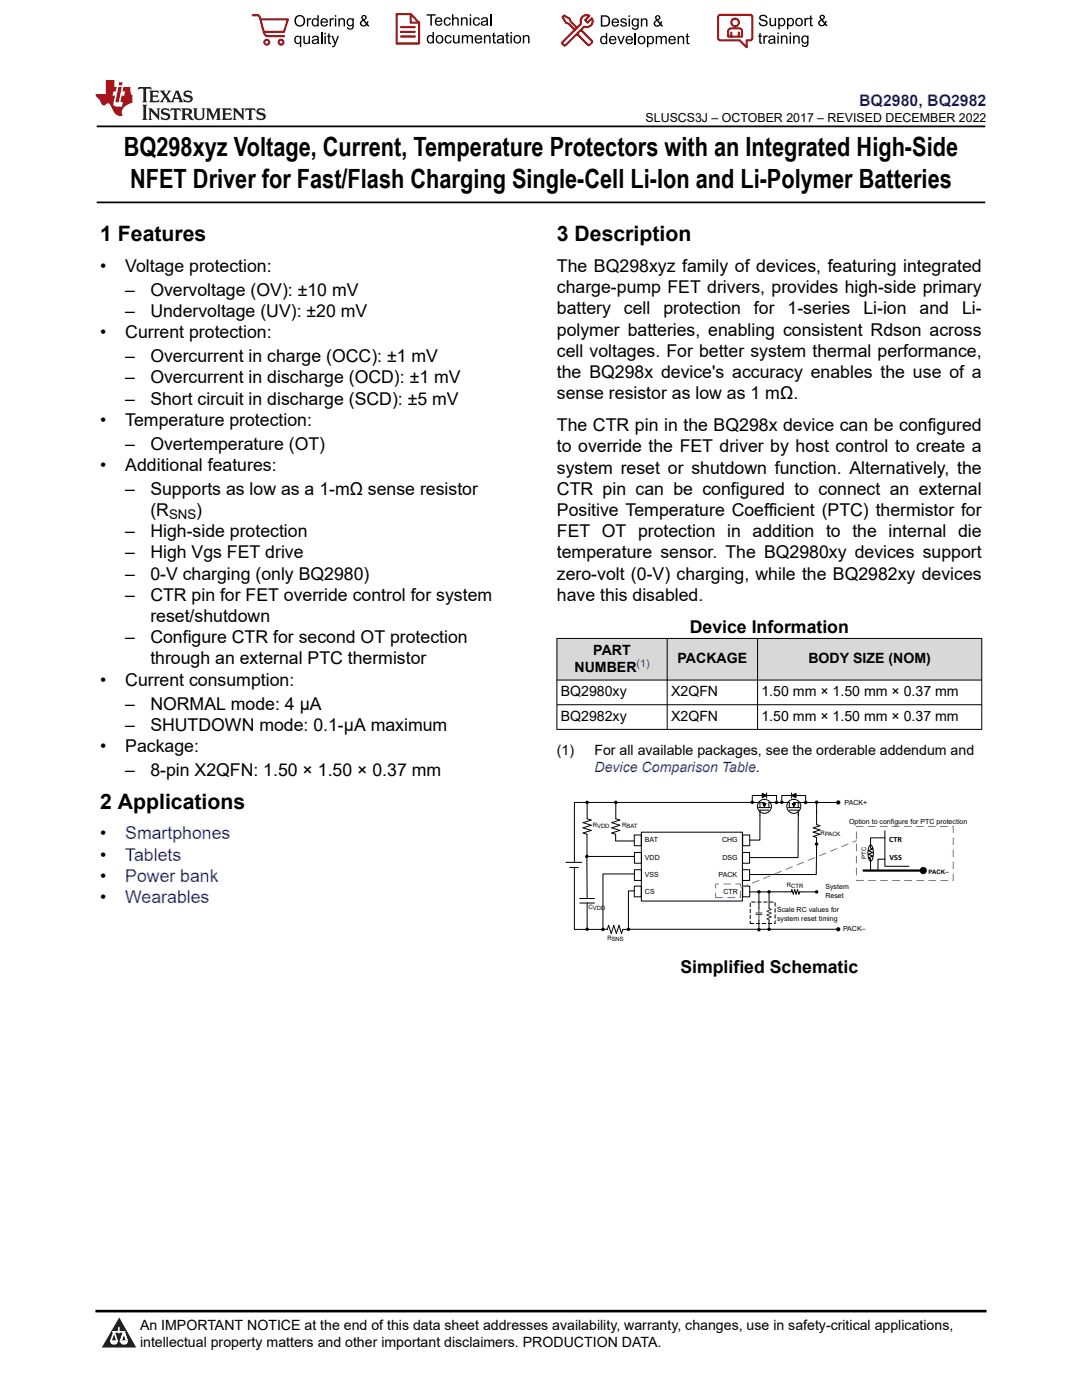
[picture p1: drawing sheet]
<svg xmlns="http://www.w3.org/2000/svg" width="216mm" height="279mm" viewBox="0 0 216 279" stroke-linecap="round" stroke-linejoin="round" font-family="sans-serif">
<path d="M19.3 25.2h177.3M19.3 40.4h177.3" fill="none" stroke="#000" stroke-width=".35"/>
<g fill="#d8d8d8">
<path d="M111.1 127.4h84.8v8.3h-84.8z" fill-rule="evenodd"/>
<path d="M111.2 127.5h21.9v8.2h-21.9z" fill-rule="evenodd"/>
<path d="M133.2 127.5h17.9v8.2h-17.9z" fill-rule="evenodd"/>
<path d="M151.2 127.5h44.6v8.2h-44.6z" fill-rule="evenodd"/>
</g>
<path d="M111.1 127.4h84.9M111.1 135.7h84.9M111.1 127.4v18.2M133.1 127.4v18.2M151.2 127.4v18.2M195.9 127.4v18.2M111.1 140.6h84.9M111.1 145.6h84.9" fill="none" stroke="#000" stroke-width=".2"/>
<g fill="#fff" stroke="#000" stroke-width=".2">
<path d="M126.6 166.6h1.4v2.2h-1.4z" fill-rule="evenodd"/>
<path d="M126.6 170.1h1.4v2.2h-1.4z" fill-rule="evenodd"/>
<path d="M126.6 173.6h1.4v2.1h-1.4z" fill-rule="evenodd"/>
<path d="M126.6 176.8h1.4v2.2h-1.4z" fill-rule="evenodd"/>
<path d="M148.2 176.8h1.4v2.2h-1.4z" fill-rule="evenodd"/>
<path d="M148.2 173.6h1.4v2.1h-1.4z" fill-rule="evenodd"/>
<path d="M148.2 170.1h1.4v2.2h-1.4z" fill-rule="evenodd"/>
<path d="M148.2 166.6h1.4v2.2h-1.4z" fill-rule="evenodd"/>
</g>
<g fill="none" stroke="#000" stroke-width=".2">
<path d="M150.1 159.8v-1h4.9v1.1M151.4 158.8h.7M152.1 158.3l.9 .5-.9 .4zM153 158.2v1.1M153 158.8h.9M156 159.8v-1h4.8v1.1M157 158.8h1M158 158.8l.8-.5v.9zM158 158.2v1.1M158.8 158.8h.7M114.6 173.1v12.4h5.7M115.7 179.3h2.9"/>
<path d="M117.1 160.1l.1 3.3 .8 .3-1.7 .5 1.7 .5-1.7 .5 1.7 .5-1.7 .5 .9 .3M117.1 170.9l.1 8.4M117.1 166.5v4.3M117.4 170.9h9.2M122.9 167.8h3.7M122.9 160.1v3.3l.8 .3-1.6 .5 1.6 .5-1.6 .5 1.6 .5-1.6 .5 .8 .3-.1 1.3M126.6 177.8h-1.2v7.3M126.6 174.4h-6.3v10.7M128 166.1h20.1v13.7h-20.1zM151.4 161.2h2.3M151.4 178.3v3M151.6 160.2v1"/>
<path d="M152.2 160.4h.6l-.3 .5zM152.5 161.2v-1l-37.9-.1v11.8M153.4 161.2v-1h4.1v1M153.4 161.7h-1.8v6h-2M153.5 178.3v3M157.2 161.2h2.4M157.5 161.7h1.8v1M158.1 160.4h.6l-.3 .5zM159.3 160.2v1M159.3 162.4l-.1 8.8h-9.6M162.6 178h-3l-.2 .4-.3-.8-.2 .8-.3-.8-.3 .8-.3-.8-.1 .4h-8.3M162.9 168.8v5.7h-13.3"/>
<path d="M166.8 160.2h-8.4v1M176.6 165.8v7.1h4.8M115.7 180.2h2.9M117.2 180.2v4.9M120.3 185.5h.9l.2-.8 .6 1.6 .5-1.6 .5 1.6 .5-1.6 .5 1.6 .3-.8h.9M125.4 185.5h41.4M151.4 183.7v1.5M153.5 183.6v1.5"/>
<circle cx="152.5" cy="160.9" r="1.4"/>
<circle cx="158.4" cy="160.9" r="1.4"/>
</g>
<g fill="#000" stroke="#000" stroke-width=".2">
<path d="M152.2 160.4h.6l-.3 .5z" fill-rule="evenodd"/>
<path d="M158.1 160.4h.6l-.3 .5z" fill-rule="evenodd"/>
</g>
<g fill="#000">
<path d="M152.1 158.3l.9 .5-.9 .4zM158 158.8l.8-.5v.9z"/>
<circle cx="117.1" cy="170.9" r=".35"/>
<circle cx="117.2" cy="160.1" r=".35"/>
<circle cx="122.9" cy="160.1" r=".35"/>
<circle cx="150.1" cy="160.1" r=".35"/>
<circle cx="151.4" cy="178" r=".35"/>
<circle cx="153.5" cy="178" r=".35"/>
<circle cx="155" cy="160.2" r=".35"/>
<circle cx="156" cy="160.1" r=".35"/>
<circle cx="160.8" cy="160.2" r=".35"/>
<circle cx="162.9" cy="168.5" r=".35"/>
<circle cx="162.9" cy="178" r=".35"/>
<circle cx="167.3" cy="160.2" r=".42"/>
<circle cx="117.2" cy="185.4" r=".35"/>
<circle cx="120.3" cy="185.5" r=".35"/>
<circle cx="125.4" cy="185.5" r=".35"/>
<circle cx="151.4" cy="185.5" r=".35"/>
<circle cx="153.5" cy="185.5" r=".35"/>
<circle cx="167.3" cy="185.5" r=".42"/>
</g>
<path d="M150.8 182.5h1.2M150.8 182.2h1.2M151.4 181.3v.9M151.4 182.5v1.2M153.5 181.3l.4 .2-.9 .4 .9 .3-.9 .4 .9 .4-.9 .4 .5 .2" fill="none" stroke="#404040" stroke-width=".2"/>
<path d="M149.7 180h5v4.3h-5z" fill="none" stroke="#000" stroke-width=".2" stroke-dasharray=".7 .5"/>
<path d="M173.6 168.7l.1-.1a2.8 2.8 0 0 1 .2 3.2l-.2 .1a2.8 2.8 0 0 1-.1-3.2z" fill-rule="evenodd" fill="#fff" stroke="#000" stroke-width=".2"/>
<path d="M112.9 172.1h3.2M113.7 173.1h1.7M162.9 160.5v4.1l.7 .2-1.3 .4 1.3 .4-1.3 .5 1.3 .4-1.3 .4 .6 .2v1.1M173.7 169.2l.4 .2-.8 .4 .8 .3-.8 .4 .8 .4-.8 .3 .4 .2v2.5M176.6 171.5h-1.4v2.2M176.6 167.2h-2.9v2" fill="none" stroke="#000" stroke-width=".2"/>
<path d="M172.3 173.7h11.2" fill="none" stroke="#000" stroke-width=".45"/>
<g fill="#000">
<circle cx="162.9" cy="160.1" r=".35"/>
<circle cx="184.2" cy="173.7" r=".72"/>
</g>
<path d="M142.8 176.4h4.9v2.7h-4.9zM147.9 177.1l23-9.3M170.9 164.9h19.3v10.8h-19.3z" fill="none" stroke="#5880b3" stroke-width=".2" stroke-dasharray="1.4 1"/>
<path d="M0 0h215.9v23.8h-215.9z" fill-rule="evenodd" fill="#fff"/>
<path d="M27.7 17.4l-.2 .6 .5-.3h.6v.1v2.2l-.2 .4h1l-.2-.4v-2.2v-.1h.5l.5 .3-.1-.6zM29.8 18.1l.2 .4v1.5l-.2 .4h1.9l.1-.6a1.08 1.08 0 0 1-1.3 .2v-.7h.6l.4 .2v-.6l-.4 .2h-.6v-.6l.2-.1a1 1 0 0 1 1 .2l-.1-.5zM31.8 18.1l1 1.1-1 1.2h.9l-.2-.2 .4-.7 .5 .7-.2 .2h1.6l-.2-.2 .1-.4h1l.1 .4-.1 .2h.9l-.2-.3-.8-2h-.5l-1 2.2-.8-1.1 .9-1.1h-.8l.2 .2-.5 .7-.3-.7 .1-.2zM35.2 18.5l.4 1h-.8zM36.8 18.2a.65 .65 0 0 0-.2 .7 .65 .65 0 0 0 .6 .5l.7 .2 .1 .2a.79 .79 0 0 1-.7 .4 .79 .79 0 0 1-.7-.5l.1 .7 .2-.1a.93 .93 0 0 0 1.1 .1 .93 .93 0 0 0 .4-1 1.46 1.46 0 0 0-1.2-.6l-.1-.3a1.09 1.09 0 0 1 1.2 .2l-.2-.6-.1 .1-.6-.2zM28.4 20.9l.2 .4v2.3l-.2 .3h1l-.2-.3v-2.3l.2-.4zM29.6 21.6l.2 .4v1.6l-.2 .3h.8l-.3-.3v-1.4l1.7 1.8v-2l.2-.4h-.8l.2 .2 .1 1.1-1.2-1.3zM32.3 21.8a.65 .65 0 0 0-.2 .7 .65 .65 0 0 0 .7 .4l.6 .2 .1 .2a.79 .79 0 0 1-.7 .4 .79 .79 0 0 1-.7-.5l.1 .7 .2-.1a.93 .93 0 0 0 1.1 .1 .93 .93 0 0 0 .4-.9 1.46 1.46 0 0 0-1.2-.6l-.1-.4a1.09 1.09 0 0 1 1.2 .2l-.2-.6-.1 .1-.6-.1zM34.1 21.6l-.1 .7a.63 .63 0 0 1 .7-.4l.1 1.7-.3 .3h1l-.2-.3v-1.7a.66 .66 0 0 1 .8 .4l-.1-.7zM36.2 21.6l.2 .4v1.6l-.2 .3h.9l-.2-.2v-.7h.5l.1 .2a.79 .79 0 0 0 1.2 .6l-1-.9a.61 .61 0 0 0 .6-.6 .61 .61 0 0 0-.5-.6zM36.9 21.9h.2a.47 .47 0 0 1 .5 .1 .47 .47 0 0 1 .1 .5l-.2 .2h-.6zM38.5 21.6l.2 .2a2.27 2.27 0 0 0 .4 2 1.04 1.04 0 0 0 1.7-.7v-1.3l.2-.2h-.8l.2 .4v1.1a.6 .6 0 0 1-.6 .6 .6 .6 0 0 1-.6-.6v-1.1l.3-.4zM41.1 21.6l.2 .4v1.6l-.2 .3h.7l-.2-.3v-1.5l.9 1.9 .8-1.9v1.5l-.2 .3h1l-.3-.3v-1.6l.3-.4h-.8l-.7 1.5-.7-1.5zM44.3 21.6l.2 .4v1.6l-.2 .3h1.9l.1-.5a1.09 1.09 0 0 1-1.3 .1v-.6h.6l.4 .1v-.6l-.4 .2h-.6v-.6l.2-.1a1.01 1.01 0 0 1 1 .3l-.1-.6zM46.4 21.6l.3 .4v1.6l-.3 .3h.8l-.2-.3v-1.4l1.6 1.8v-2l.2-.4h-.7l.2 .2v1.1l-1.2-1.3zM49 21.6l-.1 .7a.63 .63 0 0 1 .8-.4v1.7l-.3 .3h1l-.2-.3v-1.7a.66 .66 0 0 1 .8 .4l-.1-.7zM51.4 21.8a.65 .65 0 0 0-.2 .7 .65 .65 0 0 0 .6 .4l.6 .2 .2 .2a.79 .79 0 0 1-.8 .4 .79 .79 0 0 1-.6-.5l.1 .7 .2-.1a.93 .93 0 0 0 1 .1 .93 .93 0 0 0 .5-.9 1.46 1.46 0 0 0-1.3-.6l-.1-.4a1.09 1.09 0 0 1 1.3 .2l-.2-.6-.2 .1-.5-.1z" fill="#231f20"/>
<path d="M21.1 16v2.8h-2.1l.1 .3 .9 1a.95 .95 0 0 0 .9 .9 .59 .59 0 0 1 .6-.4 .59 .59 0 0 1 .5 .4l.4 .8a1.59 1.59 0 0 0 2.1 1.3 1.61 1.61 0 0 1 1-2.2l1-.4-.1-1.5a1.59 1.59 0 0 1-.4-1.6h-1.4l-.2 .9h.5l-.1 .8h-.5l-.2 1v.2l.4 .1-.2 .9h-.6a.73 .73 0 0 1-1.1-.7l.3-1.5h-.5l.2-.8h.5l.2-.9h-.5v-1.4zM23.6 17.4l-.6 3h.7l.6-3zM23.8 16.4l-.1 .7h.7l.1-.7z" fill="#ed1c24"/>
<g fill="#000">
<path d="M58.7 4.2a1.15 1.15 0 0 1 2.3 0 1.15 1.15 0 0 1-2.3 0zM59.3 3.5a.89 .89 0 0 0-.2 1.1 .89 .89 0 0 0 1.1 .4 .88 .88 0 0 0 .3-1.3 .88 .88 0 0 0-1.2-.2z" fill-rule="evenodd"/>
<path d="M58.9 7.3l.5-.2 .5 .3v-.3h.2v2.3h-.3v-.8a.74 .74 0 0 1-.9 0 .74 .74 0 0 1-.2-1zM59.1 7.5a.57 .57 0 0 0-.1 .7 .57 .57 0 0 0 .7 .2 .57 .57 0 0 0 .2-.7 .57 .57 0 0 0-.8-.2z" fill-rule="evenodd"/>
<path d="M61.2 3.6h.3v.3l.2-.2 .3-.1 .1 .1-.1 .3a.36 .36 0 0 0-.4 0 .36 .36 0 0 0-.1 .4v.9h-.3z" fill-rule="evenodd"/>
<path d="M60.5 7.1h.3v.9a.41 .41 0 0 0 .4 .6 .41 .41 0 0 0 .4-.6v-.9h.3v1.7h-.3v-.3a.58 .58 0 0 1-.7 .3 .58 .58 0 0 1-.4-.6z" fill-rule="evenodd"/>
<path d="M62.4 3.8l.5-.2 .4 .2v-.8h.3v2.3h-.3v-.2a.75 .75 0 0 1-1-.1 .75 .75 0 0 1 0-1zM62.6 4a.57 .57 0 0 0-.1 .7 .57 .57 0 0 0 .7 .2 .57 .57 0 0 0 .1-.7 .57 .57 0 0 0-.7-.2z" fill-rule="evenodd"/>
<path d="M62.4 7.3a.74 .74 0 0 1 .9-.1 .74 .74 0 0 1 .3 .9l.1 .7h-.3v-.2a.57 .57 0 0 1-.9 .2 .57 .57 0 0 1-.1-.8l.9-.3a.41 .41 0 0 0-.3-.4 .41 .41 0 0 0-.5 .4l-.3-.1zM62.6 8.2a.35 .35 0 0 0 .1 .5 .35 .35 0 0 0 .5-.3l.1-.4z" fill-rule="evenodd"/>
<path d="M64.7 6.5h.3v.3h-.3zM64.7 7.1h.3v1.7h-.3z" fill-rule="evenodd"/>
<path d="M64.2 3.8a.76 .76 0 0 1 .9-.1 .76 .76 0 0 1 .3 .8h-1.2a.47 .47 0 0 0 .4 .6 .47 .47 0 0 0 .5-.4l.3 .1a.82 .82 0 0 1-1.2 .3 .82 .82 0 0 1 0-1.3zM64.4 4l-.2 .3h.9l-.2-.4z" fill-rule="evenodd"/>
<path d="M65.8 3.6h.2v.3l.2-.2 .3-.1 .2 .1-.1 .3a.36 .36 0 0 0-.5 0 .36 .36 0 0 0 0 .4v.9h-.3z" fill-rule="evenodd"/>
<path d="M65.5 6.7l.3-.1v.5h.2v.3h-.2v.9v.2h.2l.1 .3a.41 .41 0 0 1-.5-.1 .41 .41 0 0 1-.1-.4v-.9h-.2v-.3h.2z" fill-rule="evenodd"/>
<path d="M66.1 7.1h.3l.5 1.4 .5-1.4h.2l-.6 1.7a.57 .57 0 0 1-.7 .6v-.3a.37 .37 0 0 0 .5-.3z" fill-rule="evenodd"/>
<path d="M66.8 3h.3v.3h-.3zM66.8 3.6h.3v1.7h-.3z" fill-rule="evenodd"/>
<path d="M67.5 3.6h.3v.3a.58 .58 0 0 1 .7-.3 .58 .58 0 0 1 .3 .7v1h-.2v-1a.4 .4 0 0 0-.5-.5 .4 .4 0 0 0-.3 .6v.9h-.3z" fill-rule="evenodd"/>
<path d="M69.3 3.8l.6-.2 .4 .2v-.2h.3v1.5a.71 .71 0 0 1-.5 .8 .71 .71 0 0 1-.9-.5h.3a.46 .46 0 0 0 .6 .3 .46 .46 0 0 0 .2-.6 .78 .78 0 0 1-1.1-.2 .78 .78 0 0 1 .1-1.1zM69.6 4a.53 .53 0 0 0-.1 .8 .53 .53 0 0 0 .8 0 .54 .54 0 0 0 0-.7 .54 .54 0 0 0-.7-.1z" fill-rule="evenodd"/>
<path d="M72.2 3.1a.53 .53 0 0 1 .9 .1 .53 .53 0 0 1-.4 .8l.5 .5 .1-.3 .2 .1-.2 .5 .4 .3-.2 .2-.3-.3a.71 .71 0 0 1-1.2 .1 .71 .71 0 0 1 .3-1.1l-.2-.5zM72.3 3.5a.3 .3 0 0 0 .6 0 .3 .3 0 0 0-.6 0zM72.3 4.3a.45 .45 0 0 0 0 .7 .45 .45 0 0 0 .7-.2l-.5-.6z" fill-rule="evenodd"/>
<path d="M85.1 2.8h1.8v.3h-.7v2h-.3v-2h-.8z" fill-rule="evenodd"/>
<path d="M85.3 7.2l.6-.2 .4 .2v-.8h.3v2.3h-.3v-.2a.76 .76 0 0 1-1-.1 .76 .76 0 0 1-.1-1zM85.6 7.4a.58 .58 0 0 0-.1 .7 .58 .58 0 0 0 .7 .2 .58 .58 0 0 0 .1-.7 .58 .58 0 0 0-.7-.2z" fill-rule="evenodd"/>
<path d="M87.2 7.2a.81 .81 0 0 1 1.1 .1 .81 .81 0 0 1-.1 1.2 .81 .81 0 0 1-1.2-.2v-.7zM87.3 7.4a.57 .57 0 0 0 0 .8 .57 .57 0 0 0 .8 0 .57 .57 0 0 0 0-.7 .57 .57 0 0 0-.8-.1z" fill-rule="evenodd"/>
<path d="M87 3.7a.77 .77 0 0 1 .9-.2 .77 .77 0 0 1 .4 .9h-1.3a.48 .48 0 0 0 .4 .5 .48 .48 0 0 0 .6-.3h.3a.83 .83 0 0 1-1.3 .4 .83 .83 0 0 1 0-1.3zM87.2 3.8l-.1 .3h.9l-.3-.4z" fill-rule="evenodd"/>
<path d="M88.7 3.7a.7 .7 0 0 1 1.2 .3h-.2a.45 .45 0 0 0-.6-.3 .45 .45 0 0 0-.3 .6 .45 .45 0 0 0 .3 .6 .45 .45 0 0 0 .6-.4l.3 .1a.76 .76 0 0 1-1.1 .5 .76 .76 0 0 1-.3-1.1z" fill-rule="evenodd"/>
<path d="M88.9 7.2a.7 .7 0 0 1 1.2 .3h-.3a.45 .45 0 0 0-.5-.3 .45 .45 0 0 0-.3 .6 .45 .45 0 0 0 .3 .6 .45 .45 0 0 0 .6-.3h.2a.76 .76 0 0 1-1 .5 .76 .76 0 0 1-.3-1.1z" fill-rule="evenodd"/>
<path d="M90.2 2.8h.3v.9a.59 .59 0 0 1 .7-.2 .59 .59 0 0 1 .3 .6v1h-.2v-1a.4 .4 0 0 0-.5-.4 .4 .4 0 0 0-.3 .5v.9h-.3z" fill-rule="evenodd"/>
<path d="M90.4 7h.3v.9a.41 .41 0 0 0 .4 .6 .41 .41 0 0 0 .3-.6v-.9h.3v1.7h-.2v-.3a.58 .58 0 0 1-.7 .3 .58 .58 0 0 1-.4-.7z" fill-rule="evenodd"/>
<path d="M92 3.5h.2v.2a.59 .59 0 0 1 .7-.3 .59 .59 0 0 1 .4 .7v1h-.3v-1a.41 .41 0 0 0-.4-.4 .41 .41 0 0 0-.4 .5v.9h-.2z" fill-rule="evenodd"/>
<path d="M92.1 7h.3v.3a.56 .56 0 0 1 1 0 .54 .54 0 0 1 .6-.3 .54 .54 0 0 1 .4 .5v1.2h-.3v-1.1a.34 .34 0 0 0-.3-.4 .34 .34 0 0 0-.4 .3v1.2h-.3v-1.1a.38 .38 0 0 0-.5-.3 .38 .38 0 0 0-.2 .5v.9h-.3z" fill-rule="evenodd"/>
<path d="M93.7 2.8h.3v.4h-.3zM93.7 3.5h.3v1.6h-.3z" fill-rule="evenodd"/>
<path d="M94.6 3.7a.7 .7 0 0 1 1.2 .3h-.3a.45 .45 0 0 0-.6-.3 .45 .45 0 0 0-.3 .6 .45 .45 0 0 0 .4 .6 .45 .45 0 0 0 .5-.4l.3 .1a.76 .76 0 0 1-1 .5 .76 .76 0 0 1-.4-1.1z" fill-rule="evenodd"/>
<path d="M94.9 7.2a.77 .77 0 0 1 .9-.1 .77 .77 0 0 1 .4 .8h-1.2a.48 .48 0 0 0 .3 .6 .48 .48 0 0 0 .6-.4l.3 .1a.83 .83 0 0 1-1.3 .3 .83 .83 0 0 1 0-1.3zM95.1 7.3l-.1 .4h.9l-.2-.4z" fill-rule="evenodd"/>
<path d="M96.6 7h.2v.3a.59 .59 0 0 1 .7-.3 .59 .59 0 0 1 .4 .7v1h-.3v-1a.41 .41 0 0 0-.4-.5 .41 .41 0 0 0-.4 .6v.9h-.2z" fill-rule="evenodd"/>
<path d="M96.1 3.7a.74 .74 0 0 1 1-.2 .74 .74 0 0 1 .3 .9v.7h-.2l-.1-.2a.59 .59 0 0 1-.8 .3 .59 .59 0 0 1-.2-.8l1-.3a.42 .42 0 0 0-.4-.5 .42 .42 0 0 0-.4 .4l-.3-.1zM96.3 4.5a.36 .36 0 0 0 .2 .5 .36 .36 0 0 0 .5-.2l.1-.5z" fill-rule="evenodd"/>
<path d="M98.4 6.6l.3-.2v.6h.2v.2h-.2v1v.2h.2l.1 .3a.41 .41 0 0 1-.5-.1 .41 .41 0 0 1-.1-.4v-1h-.2v-.2h.2z" fill-rule="evenodd"/>
<path d="M99.3 7.2a.74 .74 0 0 1 1-.2 .74 .74 0 0 1 .2 1l.1 .7h-.3v-.2a.59 .59 0 0 1-.8 .2 .59 .59 0 0 1-.3-.8l1.1-.3a.42 .42 0 0 0-.4-.4 .42 .42 0 0 0-.5 .3h-.2zM99.5 8a.36 .36 0 0 0 .2 .5 .36 .36 0 0 0 .4-.2l.2-.5z" fill-rule="evenodd"/>
<path d="M101 6.6l.3-.2v.6h.3v.2h-.3v1l.1 .2h.2v.3a.41 .41 0 0 1-.4-.1 .41 .41 0 0 1-.2-.4v-1h-.2v-.2h.2z" fill-rule="evenodd"/>
<path d="M101.9 6.4h.2v.3h-.2zM101.9 7h.2v1.7h-.2z" fill-rule="evenodd"/>
<path d="M102.7 7.2a.81 .81 0 0 1 1.1 .1 .81 .81 0 0 1-.1 1.2 .81 .81 0 0 1-1.2-.2v-.7zM102.9 7.4a.57 .57 0 0 0-.1 .8 .57 .57 0 0 0 .9 0 .57 .57 0 0 0-.1-.7 .57 .57 0 0 0-.7-.1z" fill-rule="evenodd"/>
<path d="M104.3 7h.3v.3a.59 .59 0 0 1 .7-.3 .59 .59 0 0 1 .4 .7v1h-.3v-1a.41 .41 0 0 0-.5-.5 .41 .41 0 0 0-.3 .6v.9h-.3z" fill-rule="evenodd"/>
<path d="M119.9 3.1h.8a1.12 1.12 0 0 1 1 1.1 1.12 1.12 0 0 1-1 1.1h-.8zM120.2 3.3v1.7h.5a.86 .86 0 0 0 .8-.8 .86 .86 0 0 0-.8-.9z" fill-rule="evenodd"/>
<path d="M119.9 7.4l.5-.3 .5 .3v-.8h.3v2.2h-.3v-.2a.75 .75 0 0 1-1 0 .75 .75 0 0 1-.1-1zM120.2 7.5a.57 .57 0 0 0-.2 .8 .57 .57 0 0 0 .8 .2 .57 .57 0 0 0 .1-.8 .57 .57 0 0 0-.7-.2z" fill-rule="evenodd"/>
<path d="M121.7 7.4a.76 .76 0 0 1 .9-.2 .76 .76 0 0 1 .4 .9h-1.2a.47 .47 0 0 0 .3 .5 .47 .47 0 0 0 .6-.3h.3a.82 .82 0 0 1-1.3 .4 .82 .82 0 0 1 0-1.3zM121.9 7.5l-.1 .3h.9l-.2-.4z" fill-rule="evenodd"/>
<path d="M122.2 3.9a.76 .76 0 0 1 .9-.2 .76 .76 0 0 1 .4 .9h-1.2a.47 .47 0 0 0 .4 .5 .47 .47 0 0 0 .5-.3h.3a.82 .82 0 0 1-1.2 .4 .82 .82 0 0 1-.1-1.3zM122.5 4l-.2 .3h.9l-.2-.4z" fill-rule="evenodd"/>
<path d="M123.9 3.8a.71 .71 0 0 1 1.1 .3h-.2a.32 .32 0 0 0-.4-.3 .32 .32 0 0 0-.3 .4h.1a.75 .75 0 0 1 .9 .8 .72 .72 0 0 1-.7 .3 .72 .72 0 0 1-.6-.5h.2a.36 .36 0 0 0 .4 .4 .36 .36 0 0 0 .3-.5 .8 .8 0 0 1-.9-.7z" fill-rule="evenodd"/>
<path d="M123.2 7.2h.3l.4 1.3 .5-1.3h.3l-.6 1.6h-.3z" fill-rule="evenodd"/>
<path d="M125.4 3.1h.3v.3h-.3zM125.4 3.7h.3v1.6h-.3z" fill-rule="evenodd"/>
<path d="M125 7.4a.76 .76 0 0 1 .9-.2 .76 .76 0 0 1 .4 .9h-1.2a.47 .47 0 0 0 .4 .5 .47 .47 0 0 0 .5-.3h.3a.82 .82 0 0 1-1.2 .4 .82 .82 0 0 1-.1-1.3zM125.3 7.5l-.2 .3h.9l-.2-.4z" fill-rule="evenodd"/>
<path d="M126.2 3.9l.5-.3 .5 .3v-.2h.3v1.4a.71 .71 0 0 1-.6 .8 .71 .71 0 0 1-.8-.5l.2 .1a.46 .46 0 0 0 .7 .2 .46 .46 0 0 0 .2-.6 .78 .78 0 0 1-1.1-.1 .78 .78 0 0 1 .1-1.1zM126.4 4a.53 .53 0 0 0 0 .8 .53 .53 0 0 0 .7 0 .54 .54 0 0 0 0-.7 .54 .54 0 0 0-.7-.1z" fill-rule="evenodd"/>
<path d="M127.5 7.3a.8 .8 0 0 1 1.1 .2 .8 .8 0 0 1-.1 1.1 .8 .8 0 0 1-1.2-.1v-.8zM127.7 7.5a.56 .56 0 0 0-.1 .9 .56 .56 0 0 0 .8-.1 .56 .56 0 0 0 0-.7 .56 .56 0 0 0-.7-.1z" fill-rule="evenodd"/>
<path d="M127.9 3.7h.2v.2a.58 .58 0 0 1 .7-.2 .58 .58 0 0 1 .4 .6v1h-.3v-1a.4 .4 0 0 0-.4-.4 .4 .4 0 0 0-.3 .5v.9h-.3z" fill-rule="evenodd"/>
<path d="M129.1 7.2h.2v.2a.72 .72 0 0 1 1-.1 .72 .72 0 0 1 .2 1 .64 .64 0 0 1-.5 .5 .64 .64 0 0 1-.6-.2v.8h-.3zM129.5 7.5a.56 .56 0 0 0-.1 .8 .56 .56 0 0 0 .7 .2 .56 .56 0 0 0 .1-.8 .56 .56 0 0 0-.7-.2z" fill-rule="evenodd"/>
<path d="M130.8 7.2h.3v.2a.55 .55 0 0 1 .9 0 .53 .53 0 0 1 .7-.3 .53 .53 0 0 1 .4 .6v1.1h-.3v-1a.34 .34 0 0 0-.3-.4 .34 .34 0 0 0-.4 .3v1.1h-.3v-1a.37 .37 0 0 0-.5-.4 .37 .37 0 0 0-.2 .6v.8h-.3z" fill-rule="evenodd"/>
<path d="M130.9 3.2a.53 .53 0 0 1 .8 .1 .53 .53 0 0 1-.3 .8l.4 .5 .1-.4 .3 .1-.2 .5 .3 .3-.2 .3-.3-.4a.71 .71 0 0 1-1.2 .1 .71 .71 0 0 1 .4-1.1l-.3-.5zM130.9 3.6a.3 .3 0 0 0 .6 0 .3 .3 0 0 0-.6 0zM130.9 4.3a.45 .45 0 0 0 0 .7 .45 .45 0 0 0 .7-.2l-.5-.6z" fill-rule="evenodd"/>
<path d="M133.6 7.4a.76 .76 0 0 1 .9-.2 .76 .76 0 0 1 .4 .9h-1.3a.47 .47 0 0 0 .4 .5 .47 .47 0 0 0 .6-.3h.3a.82 .82 0 0 1-1.3 .4 .82 .82 0 0 1 0-1.3zM133.8 7.5l-.1 .3h.9l-.3-.4z" fill-rule="evenodd"/>
<path d="M135.2 7.2h.3v.2a.58 .58 0 0 1 .7-.2 .58 .58 0 0 1 .3 .6v1h-.3v-1a.4 .4 0 0 0-.4-.4 .4 .4 0 0 0-.3 .5v.9h-.3z" fill-rule="evenodd"/>
<path d="M137 6.8l.3-.2v.6h.2v.2h-.2v1v.2h.2l.1 .2a.41 .41 0 0 1-.5 0 .41 .41 0 0 1-.1-.5v-.9h-.2v-.2h.2z" fill-rule="evenodd"/>
<path d="M151.7 3.1a.88 .88 0 0 1 1.4 .5h-.3a.49 .49 0 0 0-.5-.5 .49 .49 0 0 0-.4 .6v.1a1.06 1.06 0 0 1 1.3 1 .95 .95 0 0 1-1 .4 .95 .95 0 0 1-.8-.7h.3a.58 .58 0 0 0 .6 .5 .58 .58 0 0 0 .5-.6l-.2-.1a.95 .95 0 0 1-1.1-.9z" fill-rule="evenodd"/>
<path d="M151.5 6.7l.3-.2v.6h.3v.2h-.3v1v.2h.3v.2a.41 .41 0 0 1-.5 0 .41 .41 0 0 1-.1-.5v-.9h-.2v-.2h.2z" fill-rule="evenodd"/>
<path d="M152.3 7.1h.3v.2l.1-.2h.4h.1l-.1 .3a.36 .36 0 0 0-.4 0 .36 .36 0 0 0-.1 .5v.8h-.3z" fill-rule="evenodd"/>
<path d="M153.4 7.3a.74 .74 0 0 1 1-.2 .74 .74 0 0 1 .3 .9l.1 .7h-.3l-.1-.2a.57 .57 0 0 1-.8 .3 .57 .57 0 0 1-.1-.9l.9-.2a.41 .41 0 0 0-.4-.4 .41 .41 0 0 0-.4 .3h-.3zM153.7 8.1a.35 .35 0 0 0 .1 .5 .35 .35 0 0 0 .5-.2l.1-.5z" fill-rule="evenodd"/>
<path d="M153.5 3.6h.3v.9a.41 .41 0 0 0 .4 .5 .41 .41 0 0 0 .4-.5v-.9h.3v1.6h-.3v-.2a.58 .58 0 0 1-.7 .2 .58 .58 0 0 1-.4-.6z" fill-rule="evenodd"/>
<path d="M155.1 6.5h.3v.3h-.3zM155.1 7.1h.3v1.6h-.3z" fill-rule="evenodd"/>
<path d="M155.3 3.6h.2v.2a.72 .72 0 0 1 1-.1 .72 .72 0 0 1 .2 1 .64 .64 0 0 1-.5 .5 .64 .64 0 0 1-.6-.2v.8h-.3zM155.7 3.9a.56 .56 0 0 0-.2 .8 .56 .56 0 0 0 .8 .2 .56 .56 0 0 0 .1-.8 .56 .56 0 0 0-.7-.2z" fill-rule="evenodd"/>
<path d="M155.8 7.1h.3v.2a.58 .58 0 0 1 .7-.2 .58 .58 0 0 1 .3 .6v1h-.2v-1a.4 .4 0 0 0-.5-.4 .4 .4 0 0 0-.3 .5v.9h-.3z" fill-rule="evenodd"/>
<path d="M157 3.6h.3v.2a.72 .72 0 0 1 1-.1 .72 .72 0 0 1 .1 1 .64 .64 0 0 1-.4 .5 .64 .64 0 0 1-.7-.2v.8h-.3zM157.4 3.9a.56 .56 0 0 0-.1 .8 .56 .56 0 0 0 .7 .2 .56 .56 0 0 0 .2-.8 .56 .56 0 0 0-.8-.2z" fill-rule="evenodd"/>
<path d="M157.6 6.5h.2v.3h-.2zM157.6 7.1h.2v1.6h-.2z" fill-rule="evenodd"/>
<path d="M158.3 7.1h.2v.2a.58 .58 0 0 1 .7-.2 .58 .58 0 0 1 .4 .6v1h-.3v-1a.4 .4 0 0 0-.4-.4 .4 .4 0 0 0-.4 .5v.9h-.2z" fill-rule="evenodd"/>
<path d="M158.9 3.7a.8 .8 0 0 1 1.2 .2 .8 .8 0 0 1-.2 1.1 .8 .8 0 0 1-1.1-.1l-.1-.8zM159.1 3.9a.56 .56 0 0 0-.1 .9 .56 .56 0 0 0 .9 0 .56 .56 0 0 0-.1-.8 .56 .56 0 0 0-.7-.1z" fill-rule="evenodd"/>
<path d="M160.1 7.3l.5-.2 .5 .2v-.2h.2v1.4a.71 .71 0 0 1-.5 .9 .71 .71 0 0 1-.8-.5h.2a.46 .46 0 0 0 .6 .2 .46 .46 0 0 0 .2-.6 .78 .78 0 0 1-1-.1 .78 .78 0 0 1 .1-1.1zM160.3 7.4a.53 .53 0 0 0-.1 .8 .53 .53 0 0 0 .8 0 .54 .54 0 0 0 0-.7 .54 .54 0 0 0-.7-.1z" fill-rule="evenodd"/>
<path d="M160.5 3.6h.3v.2l.1-.2h.4h.1l-.1 .3a.36 .36 0 0 0-.4 0 .36 .36 0 0 0-.1 .5v.8h-.3z" fill-rule="evenodd"/>
<path d="M161.6 3.2l.3-.2v.6h.3v.2h-.3v1l.1 .2h.2v.2a.41 .41 0 0 1-.4 0 .41 .41 0 0 1-.2-.5v-.9h-.2v-.2h.2z" fill-rule="evenodd"/>
<path d="M163.7 3.1a.53 .53 0 0 1 .8 .1 .53 .53 0 0 1-.3 .8l.4 .5 .1-.3h.3l-.2 .5 .3 .3-.2 .3-.3-.3a.71 .71 0 0 1-1.2 .1 .71 .71 0 0 1 .4-1.2l-.3-.5zM163.8 3.5a.3 .3 0 0 0 .6 0 .3 .3 0 0 0-.6 0zM163.7 4.2a.45 .45 0 0 0 0 .8 .45 .45 0 0 0 .7-.3l-.5-.6z" fill-rule="evenodd"/>
</g>
<path d="M64.2 6.5v2.3M97.9 2.8v2.3M126.8 6.6v2.2" fill="none" stroke="#000" stroke-width=".28"/>
<g fill="none" stroke="#de0000" stroke-width=".42">
<path d="M50.4 3l1.1 .1a1.4 1.4 0 0 1 .6 1.2l.6 2.5a.95 .95 0 0 0 1.2 .4h2.8M52 3.9h5.5l-.8 2.4h-4M79.1 2.8h2.8v1.7h1.7v4.2h-4.5zM80 6.4h2.8M80 5.4h2.8M80 7.3h2.8M82 2.8l1.6 1.7M115.1 5.5l-1.2-1.2-.2-.5-1.2-.7-.3 .3 .7 1.1 .5 .2 1.3 1.3M115.9 6l2.2 2.2v.3l-.5 .5h-.3l-2.2-2.2zM115.9 6l.7-.7a1.19 1.19 0 0 0 1.3-.3 1.19 1.19 0 0 0 .2-1.4l-.8 .9-.5-.5 .8-.8a1.19 1.19 0 0 0-1.3 .1 1.19 1.19 0 0 0-.3 1.4l-3.8 3.7v.3l.3 .3h.3l2.3-2.2M143.3 3.2l.5-.2h5.9l.4 .2v4.4l-.2 .4-.9 .1v1.3l-1.4-1.3h-3.8l-.5-.3zM145.5 5.8l.4-.1h1.6a.61 .61 0 0 1 .6 .6v1h-2.8v-1z"/>
<path d="M145.9 6.5v.8M147.4 6.5v.8"/>
<circle cx="53.2" cy="8.4" r=".49"/>
<circle cx="56.1" cy="8.4" r=".49"/>
<circle cx="146.7" cy="4.5" r=".75"/>
</g>
<path d="M0 261.4h215.9v18h-215.9z" fill-rule="evenodd" fill="#fff"/>
<path d="M23.8 262.9l3.4 6h-6.9z" fill="#231f20"/>
<path d="M22.1 267.7h1.3l-.4 .5h-.3a.55 .55 0 0 1-.6-.5z" fill-rule="evenodd" fill="#fff"/>
<path d="M22.1 267.7h1.3l-.4 .5h-.3a.55 .55 0 0 1-.6-.5z" fill="none" stroke="#231f20" stroke-width=".34"/>
<path d="M22.1 267.7h1.3l-.4 .5h-.5zM22.6 265.8h.1M22.6 265.8h2.3zM23.7 265.9h.1M23.7 264.9v1zM24 267.7h.1" fill="none" stroke="#fff" stroke-width=".34"/>
<path d="M24.7 265.8l-.7 1.9z" fill="#fff"/>
<path d="M24.7 265.8l-.7 1.9z" fill="none" stroke="#fff" stroke-width=".34"/>
<path d="M24.7 265.8l.7 1.9z" fill="#fff"/>
<path d="M22.8 265.8l-.7 1.9zM22.8 265.8l.6 1.9zM24.7 265.8l.7 1.9zM25.3 267.7h.1" fill="none" stroke="#fff" stroke-width=".34"/>
<path d="M24.1 267.7h1.3a.65 .65 0 0 1-.6 .5 .65 .65 0 0 1-.7-.5z" fill-rule="evenodd" fill="#fff"/>
<path d="M24.1 267.7h1.3a.65 .65 0 0 1-.6 .5 .65 .65 0 0 1-.7-.5z" fill="none" stroke="#231f20" stroke-width=".34"/>
<path d="M24 267.7h.1M24.1 267.7h1.3l-.4 .5h-.5z" fill="none" stroke="#fff" stroke-width=".34"/>
<path d="M19 261.7h177.8" fill="none" stroke="#000" stroke-width=".53"/>
<g font-size="5.3">
<text x="24.7" y="31.2">BQ298xyz Voltage, Current, Temperature Protectors with an Integrated High-Side</text>
<text x="26" y="37.5">NFET Driver for Fast/Flash Charging Single-Cell Li-Ion and Li-Polymer Batteries</text>
</g>
<g font-size="4.2">
<text x="20" y="48.1">1 Features</text>
<text x="111.1" y="48.1">3 Description</text>
<text x="20" y="161.4">2 Applications</text>
</g>
<g font-size="3.5">
<text x="20" y="54.3">•</text>
<text x="25" y="54.3">Voltage protection:</text>
<text x="25" y="59">–</text>
<text x="30" y="59">Overvoltage (OV): ±10 mV</text>
<text x="111.1" y="58.5">charge-pump FET drivers, provides high-side primary</text>
<text x="111.1" y="54.3">The BQ298xyz family of devices, featuring integrated</text>
<text x="25" y="63.3">–</text>
<text x="30" y="63.3">Undervoltage (UV): ±20 mV</text>
<text x="111.1" y="62.8">battery</text>
<text x="124.5" y="62.8">cell</text>
<text x="132.4" y="62.8">protection</text>
<text x="150.4" y="62.8">for</text>
<text x="157.2" y="62.8">1-series</text>
<text x="172.3" y="62.8">Li-ion</text>
<text x="183.5" y="62.8">and</text>
<text x="192" y="62.8">Li-</text>
<text x="20" y="67.5">•</text>
<text x="25" y="67.5">Current protection:</text>
<text x="111.1" y="67">polymer batteries, enabling consistent Rdson across</text>
<text x="111.1" y="71.2">cell voltages. For better system thermal performance,</text>
<text x="25" y="72.3">–</text>
<text x="25" y="76.5">–</text>
<text x="30" y="72.3">Overcurrent in charge (OCC): ±1 mV</text>
<text x="30" y="76.5">Overcurrent in discharge (OCD): ±1 mV</text>
<text x="111.1" y="75.5">the BQ298x device's accuracy enables the use of a</text>
<text x="25" y="80.7">–</text>
<text x="30" y="80.7">Short circuit in discharge (SCD): ±5 mV</text>
<text x="111.1" y="79.7">sense resistor as low as 1 mΩ.</text>
<text x="20" y="85">•</text>
<text x="25" y="85">Temperature protection:</text>
<text x="25" y="89.7">–</text>
<text x="30" y="89.7">Overtemperature (OT)</text>
<text x="111.1" y="86">The CTR pin in the BQ298x device can be configured</text>
<text x="20" y="94">•</text>
<text x="25" y="94">Additional features:</text>
<text x="111.1" y="90.3">to override the FET driver by host control to create a</text>
<text x="111.1" y="94.5">system reset or shutdown function. Alternatively, the</text>
<text x="25" y="98.7">–</text>
<text x="30" y="98.7">Supports as low as a 1-mΩ sense resistor</text>
<text x="111.1" y="98.7">CTR pin can be configured to connect an external</text>
<text x="25" y="107.2">–</text>
<text x="30" y="107.2">High-side protection</text>
<text x="30" y="103">(R</text>
<text x="39.2" y="103">)</text>
<text x="111.1" y="107.2">FET OT protection in addition to the internal die</text>
<text x="111.1" y="103">Positive Temperature Coefficient (PTC) thermistor for</text>
<text x="25" y="111.4">–</text>
<text x="30" y="111.4">High Vgs FET drive</text>
<text x="111.1" y="111.4">temperature sensor. The BQ2980xy devices support</text>
<text x="25" y="115.7">–</text>
<text x="25" y="119.9">–</text>
<text x="30" y="115.7">0-V charging (only BQ2980)</text>
<text x="30" y="119.9">CTR pin for FET override control for system</text>
<text x="111.1" y="119.9">have this disabled.</text>
<text x="111.1" y="115.7">zero-volt (0-V) charging, while the BQ2982xy devices</text>
<text x="30" y="124.1">reset/shutdown</text>
<text x="25" y="128.4">–</text>
<text x="30" y="128.4">Configure CTR for second OT protection</text>
<text x="137.6" y="126.3">Device Information</text>
<text x="20" y="136.8">•</text>
<text x="25" y="136.8">Current consumption:</text>
<text x="30" y="132.6">through an external PTC thermistor</text>
<text x="25" y="141.6">–</text>
<text x="30" y="141.6">NORMAL mode: 4 µA</text>
<text x="25" y="145.8">–</text>
<text x="30" y="145.8">SHUTDOWN mode: 0.1-µA maximum</text>
<text x="20" y="150.1">•</text>
<text x="25" y="150.1">Package:</text>
<text x="25" y="154.8">–</text>
<text x="30" y="154.8">8-pin X2QFN: 1.50 × 1.50 × 0.37 mm</text>
<text x="20" y="167.5">•</text>
<text x="20" y="171.8">•</text>
<text x="20" y="176">•</text>
<text x="20" y="180.2">•</text>
<text x="135.8" y="194.3">Simplified Schematic</text>
</g>
<g font-size="3.5" fill="#00f">
<text x="25" y="167.5">Smartphones</text>
<text x="25" y="171.8">Tablets</text>
<text x="25" y="176">Power bank</text>
<text x="25" y="180.2">Wearables</text>
</g>
<text font-size="3.2" fill="#00f" x="171.4" y="21.1">BQ2980, BQ2982</text>
<g font-size="2.8">
<text x="118.4" y="130.7">PART</text>
<text x="114.6" y="134.1">NUMBER</text>
<text x="135.2" y="132.4">PACKAGE</text>
<text x="161.3" y="132.4">BODY SIZE (NOM)</text>
<text x="111.9" y="139">BQ2980xy</text>
<text x="111.9" y="143.9">BQ2982xy</text>
<text x="133.9" y="139">X2QFN</text>
<text x="133.9" y="143.9">X2QFN</text>
<text x="151.9" y="139">1.50 mm × 1.50 mm × 0.37 mm</text>
<text x="151.9" y="143.9">1.50 mm × 1.50 mm × 0.37 mm</text>
<text x="111.1" y="150.7">(1)</text>
<text x="118.6" y="150.7">For all available packages, see the orderable addendum and</text>
<text x="27.9" y="265.5">An IMPORTANT NOTICE at the end of this data sheet addresses availability, warranty, changes, use in safety-critical applications,</text>
<text x="27.9" y="268.9">intellectual property matters and other important disclaimers. PRODUCTION DATA.</text>
</g>
<text font-size="2.8" fill="#00f" x="118.6" y="154.1">Device Comparison Table.</text>
<text font-size="2.6" x="33.7" y="103.7">SNS</text>
<text font-size="2.5" x="128.8" y="24.3">SLUSCS3J – OCTOBER 2017 – REVISED DECEMBER 2022</text>
<text font-size="2.1" fill="#00f" x="127" y="133.1">(1)</text>
<g font-size="1.6">
<text x="177.4" y="168.1">CTR</text>
<text x="177.5" y="171.7">VSS</text>
</g>
<g font-size="1.4">
<text x="168.5" y="160.6">PACK+</text>
<text x="169.4" y="164.5">Option to configure for PTC protection</text>
<text x="128.7" y="168.1">BAT</text>
<text x="128.7" y="171.6">VDD</text>
<text x="144.1" y="168.1">CHG</text>
<text x="144.2" y="171.6">DSG</text>
<text x="128.7" y="175.1">VSS</text>
<text x="128.7" y="178.3">CS</text>
<text x="143.4" y="175.1">PACK</text>
<text x="144.3" y="178.3">CTR</text>
<text x="164.7" y="177.5">System</text>
<text x="164.7" y="179.2">Reset</text>
<text x="188.6" y="174.3">–</text>
<text x="155.1" y="182.1">Scale RC values for</text>
<text x="155.1" y="183.8">system reset timing</text>
<text x="168.2" y="185.9">PACK–</text>
</g>
<g font-size="1.2">
<text x="118.3" y="165">RVDD</text>
<text x="124.1" y="165">RBAT</text>
<text x="163.8" y="166.6">RPACK</text>
<text x="172.9" y="171.4" transform="rotate(-90 172.9 171.4)">PTC</text>
<text x="157" y="177">RCTR</text>
<text x="185.3" y="174.3">PACK</text>
<text x="117.4" y="181.4">CVDD</text>
<text x="121.2" y="187.6">RSNS</text>
</g>
</svg>
